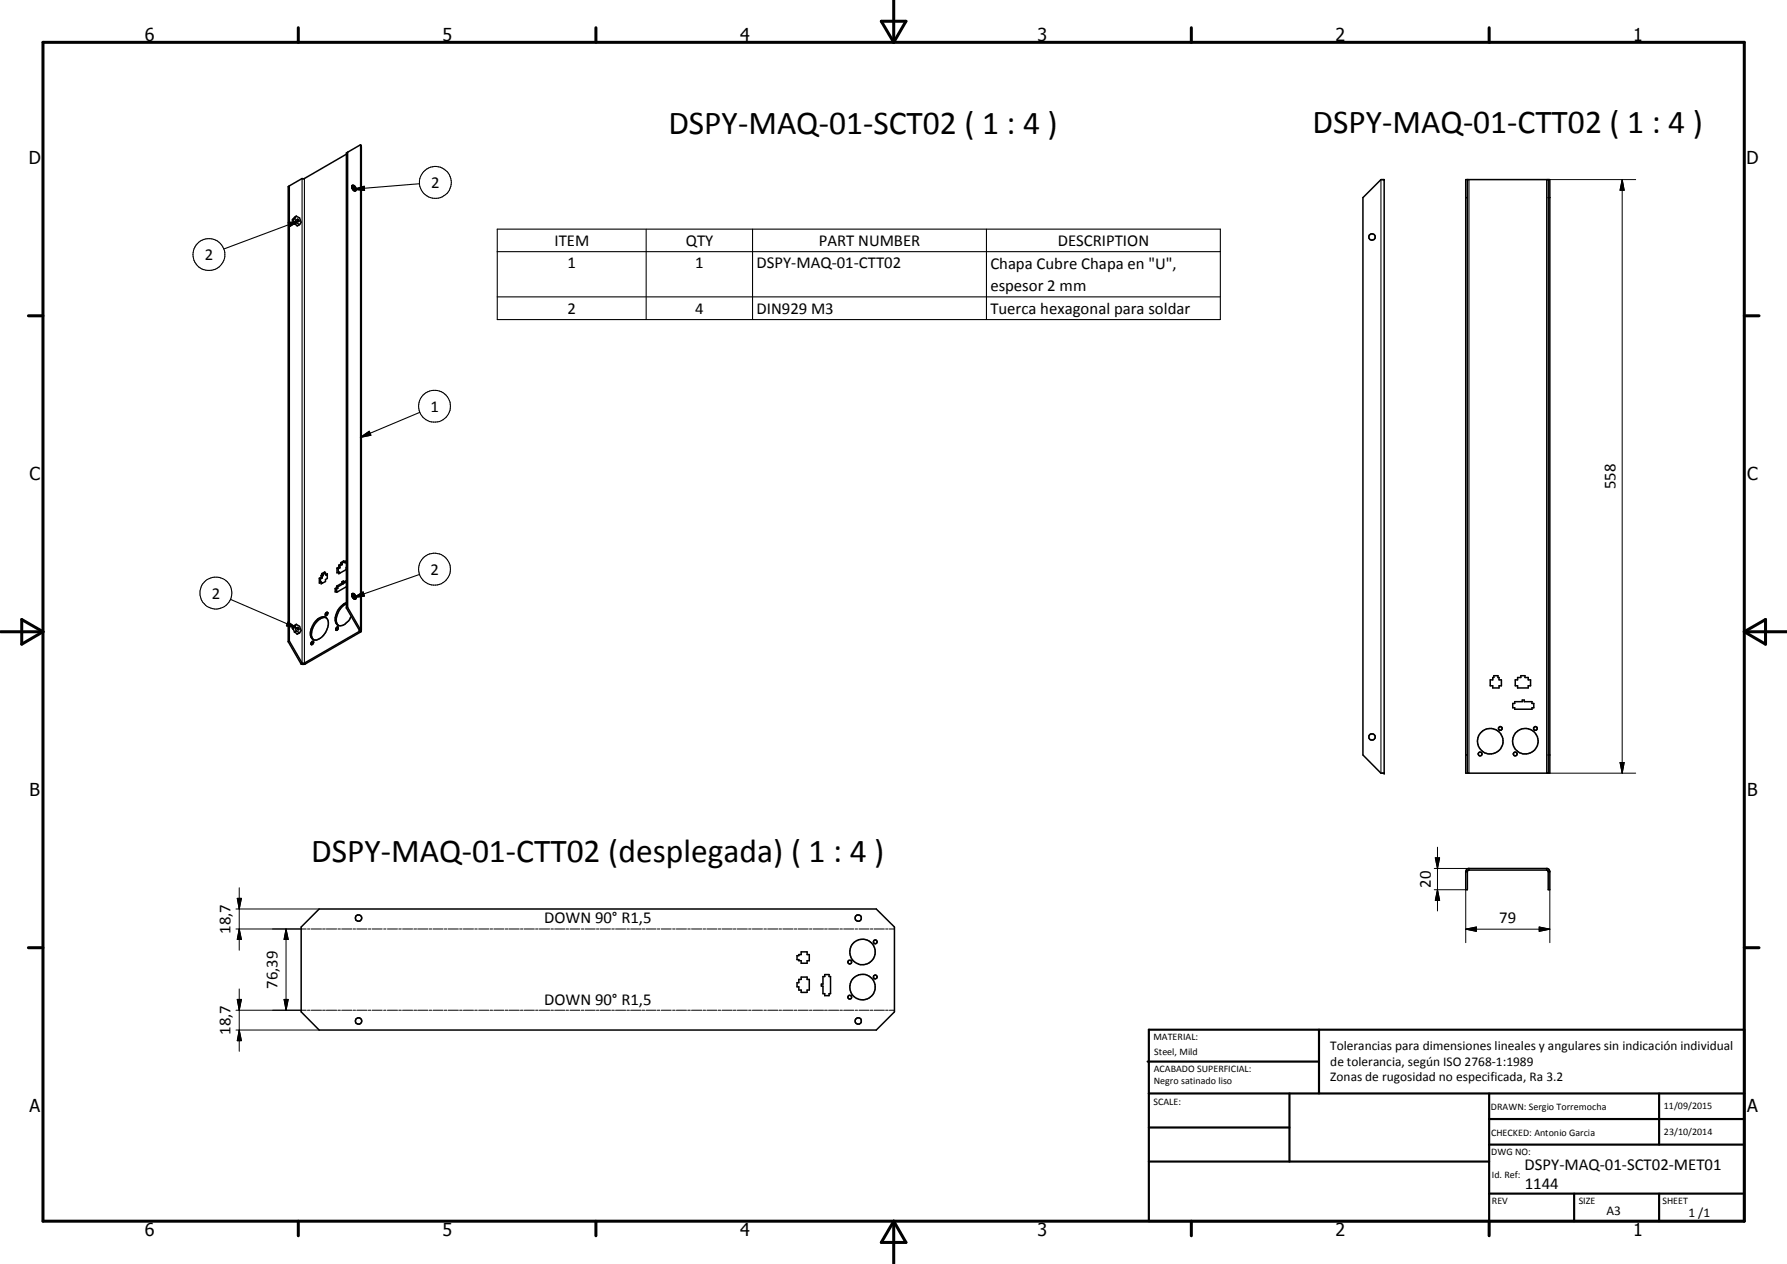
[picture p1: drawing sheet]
<svg xmlns="http://www.w3.org/2000/svg" width="420mm" height="297mm" viewBox="0 0 420 297" stroke-linecap="round" stroke-linejoin="round" font-family="sans-serif">
<g fill="none" stroke="#000" stroke-width=".35">
<path d="M81.4 36.2l-9.8 5.8h-.6l-3 1.7M81.7 35.8l-.3 .1v107M81.7 35.8l3-1.8 .2 .1 .1 114.2M81.7 35.8v106.9M68 43.7l-.2 .2v106.9M68 43.7v106.9M68.7 51.7l.2 .2M68.9 51.8v.1M68.9 51.8l.3 .8M69.2 52.6l.7 .5 .5-.3M69.3 51.4l-.6 .3M69.3 51.4l.4 .9"/>
<path d="M69.7 50.8l-1 .9M69.7 52.3l.7 .5M69.7 52.3l-.5 .3M69.7 50.8l.7 .4 .4 1-.4 .6M69.7 50.8l-.4 .6M69.8 51.6h.3l.2 .4h-.3zM82.7 43.9l.6 .3v.6M82.8 43.7l.3 .2a.81 .81 0 0 1 .3 1M82.8 44.2l.2-.1 .1 .1 .1 .3-.2 .1M83.3 44.8a.8 .8 0 0 1-.3-1.3 .81 .81 0 0 1 .7 .5 .81 .81 0 0 1-.2 .9h-.1M83.3 44.8l.1 .1M324.7 42.2h.7v139.5h-.7l-4.2-4.3v-131z"/>
<path d="M344.6 42.2h19.8v139.5h-19.8zM344.6 46.4h.4M345 42.2v139.5M364 46.4h.4M364 42.2v139.5M75.1 135.9v1.1l.4-.2M75.1 135.9l.2 .2M75.3 136.1v.8M75.5 136.8l.3 .3M75.5 135.2v.5M75.5 135.7l.3 .1M75.5 135.7l-.4 .2"/>
<path d="M75.5 135.2l.3 .2M75.7 135.1l.3 .2M75.7 135.1l-.2 .1M75.7 134.8l.3 .1M75.7 134.8v.3M75.8 135.4v.4M75.8 135.8l-.5 .3M76 135.3l-.2 .1M76 134.9v.4M76.4 134.7l.1-.1v.4M76.4 134.7l-.4 .2M76.4 134.7v-.3l-.7 .4"/>
<path d="M76.4 134.7l.1 .1M76.5 135l.5-.2v1.1l-.5 .3v.5l-1 .5v-.4M76.5 135l.5 .1M78.8 138.3v.8l.4-.2M78.8 138.3l.3 .1M79.1 138.4v.5M79.2 137.8v.3M79.2 138.9l.2 .2M79.2 138.1l.2 .2M79.2 138.1l-.4 .2M79.2 137.8l.2 .1M79.2 133.5v1.1l.5-.2"/>
<path d="M79.2 133.5l.3 .1M79.4 138.3l-.3 .1M79.4 137.9v.4M79.5 133.6v.9M79.7 134.4l.2 .3M79.7 132.8v.5M79.7 133.3l.2 .1M79.7 133.3l-.5 .2M79.7 132.8l.2 .2M79.9 133v.4M79.9 133.4l-.4 .2M80.2 132.5l.3 .2"/>
<path d="M80.2 132.5l-.5 .3M80.2 132.2l.3 .1M80.2 132.2v.3M80.4 137l.3 .2M80.4 137l-1.2 .8M80.4 136.7l.3 .2M80.4 136.7v.3M80.4 136.7l.4-.2v.3M80.5 132.7l-.6 .3M80.5 132.3v.4M80.7 137.2l-1.3 .7M80.7 136.9v.3"/>
<path d="M80.8 136.8l-.1 .1M80.8 132.1l-.3 .2M80.8 132.1v-.3l-.6 .4M80.8 132.1l.3 .1 .3-.1M81.4 133.9l-1.7 .9v-.4M81.4 131.8l-.6 .3M81.4 132.2v.1M81.4 132.2h.1M81.4 133.3v.1M81.4 137.9l-2.2 1.3v-.3M81.4 136.7l-.4 .3-.2-.2M81.4 136.4l-.6 .4"/>
<path d="M82.7 139.8a.66 .66 0 0 1 .6 1M82.8 139.6v.6l.5 .6M82.8 139.6l.1-.1a.89 .89 0 0 1 .7 1.3h-.3M82.8 139.6l.3 .2a.85 .85 0 0 1 .3 1M67.8 150.8l3 5.2M68 150.6l3 5.2M68 150.6l-.2 .2M68.7 147.6l.5 .9M69.2 148.5l.7 .5 .5-.3M69.3 147.3l-.6 .3M69.3 147.3l.4 1M69.7 146.7l-1 .9"/>
<path d="M69.7 148.3l.7 .4M69.7 148.3l-.5 .2M69.7 146.7l.7 .5 .4 1-.4 .5M69.7 146.7l-.4 .6M69.8 147.5l.2-.1 .2 .3 .1 .3h-.3zM71 155.8l-.2 .2M73.7 150.9l-.1-.2h-.2l-.3 .4v.3l.3 .1M73.7 150.9l-.1 .4-.2 .2M73.7 150.9l-.2 .1-.1 .5M74.2 146a1.79 1.79 0 0 1 2.6-.8 3.4 3.4 0 0 1-.9 4.3 2.04 2.04 0 0 1-2.4 .7l-.2-.2a3.6 3.6 0 0 1 .9-4zM76.7 145.2a2.9 2.9 0 0 0-2.8 1.6 2.85 2.85 0 0 0-.2 3.6M77.1 144l-.1-.1a.47 .47 0 0 0-.5 .2 .47 .47 0 0 0 0 .6h.2"/>
<path d="M77.1 144l-.4 .7M79.1 147.5l.2-.2 .2 .1v.3l-.3 .4-.3-.1zM79.5 147.5l-.3 .6M81.4 141.6a4.2 4.2 0 0 0-2.5 4.8 1.42 1.42 0 0 0 2.5 0l.5-.5 .7-1M81.4 141.9a4.2 4.2 0 0 0-2.2 4.7l.4 .4M81.4 142.9l3.1 5.2M81.7 142.7l3 5.3M81.7 142.7l-.3 .2M82.8 140.1v-.1a.29 .29 0 0 1 .3 .2 .29 .29 0 0 1-.1 .3M84.5 148.1v.3l-12.9 7.4h-.6M84.7 148l-.2 .1M84.7 148l.3 .3"/>
<path d="M85 148.3l-.3 .2-12.9 7.5-.3 .1-.7-.1M351.2 158.8h1v.4h.3v.6h.5v1.4h-.5v.5h-1.5v-.5h-.6v-1.4h.6v-.6h.2zM356.3 159.8h.5v-.6h.8v-.4h1v.4h.7v.6h.6v1.4h-.6v.5h-2.5v-.5h-.5zM344.6 177.4h.4M355.7 165.3h.4v-.4h1.8v-.4h.5v.4h1.8v.4h.4v1h-.4v.4h-4.1v-.4h-.4zM364 177.4h.4M70.8 217.8l4.2-4.2h131l4.3 4.2v20l-4.3 4.3h-131l-4.2-4.3zM344.6 204.9v4.2h.4v-4.2M344.6 204.9h.4M344.6 204.9l.2-.6 .4-.2h18.6l.4 .2 .2 .6M345 204.9l.3-.4h18.5l.2 .4M364 204.9v4.2h.4v-4.2"/>
<path d="M364 204.9h.4M187.4 224.6h.4v-.3h.6v-.6h1.4v.6h.5v1.5h-.5v.6h-1.4v-.6h-.6v-.3h-.4zM188.4 229.6h1.4v.6h.5v2.5h-.5v.5h-1.4v-.5h-.6v-.8h-.4v-1h.4v-.7h.6zM193.9 229h1v.5h.4v4h-.4v.5h-1v-.5h-.4v-1.8h-.4v-.4h.4v-1.8h.4z"/>
<circle cx="322.6" cy="55.7" r=".75"/>
<circle cx="322.6" cy="173.2" r=".76"/>
<circle cx="348" cy="177.2" r=".45"/>
<circle cx="350.4" cy="174.2" r="2.99"/>
<circle cx="352.8" cy="171.2" r=".44"/>
<circle cx="356.3" cy="177.2" r=".45"/>
<circle cx="358.6" cy="174.2" r="2.99"/>
<circle cx="361" cy="171.2" r=".44"/>
<circle cx="84.3" cy="215.7" r=".74"/>
<circle cx="201.8" cy="215.7" r=".74"/>
<circle cx="84.3" cy="239.9" r=".74"/>
<circle cx="199.8" cy="226.1" r=".44"/>
<circle cx="199.8" cy="234.3" r=".44"/>
<circle cx="201.8" cy="239.9" r=".75"/>
<circle cx="202.8" cy="232" r="3"/>
<circle cx="202.8" cy="223.7" r="2.98"/>
<circle cx="205.8" cy="221.3" r=".45"/>
<circle cx="205.8" cy="229.6" r=".45"/>
</g>
<g fill="none" stroke="#000" stroke-width=".25">
<path d="M84.7 34v114M67.8 52.3l2.5-.4-2.2 1.4zM70.3 51.9l-17.6 6.6M71 42v113.8M71.6 42v113.8M83.2 44.5l2.4-.7 .1 .9zM98.6 43.2l-15.4 1.3M116.9 53.8h170v21.3h-170zM116.9 59.1h170M151.9 53.8v21.3M176.9 53.8v21.3M231.9 53.8v21.3"/>
<path d="M324.7 42.2v139.5M345.4 42.2v139.5M363.6 42.2v139.5M116.9 69.8h170M98.7 96.9l-14 5.9M84.7 102.8l2.1-1.5 .4 1zM98.6 135l-15.4 5.4M54.2 140.8l15.6 6.8M67.7 146.2l2.1 1.4-2.5-.5zM83.2 140.4l2.2-1.3 .3 1zM84.5 148.1v.3M345.4 204.1v.4"/>
<path d="M363.6 204.1v.4"/>
<circle cx="49.1" cy="59.8" r="3.8"/>
<circle cx="102.4" cy="42.9" r="3.7"/>
<circle cx="102.2" cy="95.5" r="3.8"/>
<circle cx="50.7" cy="139.3" r="3.8"/>
<circle cx="102.2" cy="133.8" r="3.7"/>
</g>
<g fill="#000">
<circle cx="325.4" cy="42.2" r=".18"/>
<circle cx="325.4" cy="181.7" r=".18"/>
</g>
<g fill="none" stroke="#000" stroke-width=".24">
<path d="M363.6 42.2h21M381.4 42.2l.5 2.5h-1zM381.4 42.2v139.5M380.9 179.2h1l-.5 2.5zM338 199.1v15M363.6 181.7h21M55.5 218.3h16.5M55.5 213.6h19.5M55.8 211.1h1l-.6 2.5zM56.2 218.3l.6 2.5h-1zM56.2 208.6v14.7M67.3 218.3l.5 2.5h-1z"/>
<path d="M67.3 218.3v19.1M72.3 218.3h.6M73.2 218.3h2.4M75.8 218.3h.7M76.7 218.3h2.5M79.4 218.3h.6M80.3 218.3h2.4M83 218.3h.6M83.9 218.3h2.4M86.6 218.3h.6M87.5 218.3h2.4M90.2 218.3h.6"/>
<path d="M91.1 218.3h2.4M93.8 218.3h.5M94.6 218.3h2.4M97.3 218.3h.6M98.2 218.3h2.4M100.9 218.3h.6M101.8 218.3h2.4M104.5 218.3h.6M105.4 218.3h2.4M108.1 218.3h.6M109 218.3h2.3M111.6 218.3h.6"/>
<path d="M112.6 218.3h2.3M115.2 218.3h.6M116.1 218.3h2.4M118.8 218.3h.6M119.7 218.3h2.4M122.4 218.3h.6M123.3 218.3h2.3M125.9 218.3h.6M126.8 218.3h2.4M129.5 218.3h.6M130.4 218.3h2.4M133.1 218.3h.6"/>
<path d="M134 218.3h2.3M136.7 218.3h.6M137.6 218.3h2.3M140.2 218.3h.6M141.1 218.3h2.4M143.8 218.3h.6M144.7 218.3h2.4M147.4 218.3h.6M148.3 218.3h2.4M150.9 218.3h.7M151.9 218.3h2.4M154.5 218.3h.6"/>
<path d="M155.5 218.3h2.3M158.1 218.3h.6M159 218.3h2.4M161.7 218.3h.6M162.6 218.3h2.4M165.3 218.3h.6M166.2 218.3h2.4M168.9 218.3h.5M169.7 218.3h2.5M172.4 218.3h.6M173.3 218.3h2.4M176 218.3h.6"/>
<path d="M176.9 218.3h2.4M179.6 218.3h.6M180.5 218.3h2.4M183.2 218.3h.6M184.1 218.3h2.4M186.8 218.3h.6M187.7 218.3h2.3M190.3 218.3h.6M191.2 218.3h2.4M193.9 218.3h.6M194.8 218.3h2.4M197.5 218.3h.6"/>
<path d="M198.4 218.3h2.3M201.1 218.3h.5M202 218.3h2.3M204.6 218.3h.6M205.5 218.3h2.4M208.2 218.3h.6M209.1 218.3h1.2M337.2 209.1h7.4v12.4M337.2 204.1h8.2M337.5 201.6h1l-.5 2.5zM338 209.1l.5 2.5h-1zM344.6 218.4l2.5-.6v1.1z"/>
<path d="M344.6 218.4h19.8M361.9 217.8l2.5 .6-2.5 .5zM364.4 209.1v12.4M55.5 237.4h16.5M55.8 234.9h1l-.6 2.5zM56.2 232.4v14.7M66.8 234.9h1l-.5 2.5zM72.3 237.4h.6M73.2 237.4h2.4M75.8 237.4h.7M76.7 237.4h2.5M79.4 237.4h.6"/>
<path d="M80.3 237.4h2.4M83 237.4h.6M83.9 237.4h2.4M86.6 237.4h.6M87.5 237.4h2.4M90.2 237.4h.6M91.1 237.4h2.4M93.8 237.4h.5M94.6 237.4h2.4M97.3 237.4h.6M98.2 237.4h2.4M100.9 237.4h.6"/>
<path d="M101.8 237.4h2.4M104.5 237.4h.6M105.4 237.4h2.4M108.1 237.4h.6M109 237.4h2.3M111.6 237.4h.6M112.6 237.4h2.3M115.2 237.4h.6M116.1 237.4h2.4M118.8 237.4h.6M119.7 237.4h2.4M122.4 237.4h.6"/>
<path d="M123.3 237.4h2.3M125.9 237.4h.6M126.8 237.4h2.4M129.5 237.4h.6M130.4 237.4h2.4M133.1 237.4h.6M134 237.4h2.3M136.7 237.4h.6M137.6 237.4h2.3M140.2 237.4h.6M141.1 237.4h2.4M143.8 237.4h.6"/>
<path d="M144.7 237.4h2.4M147.4 237.4h.6M148.3 237.4h2.4M150.9 237.4h.7M151.9 237.4h2.4M154.5 237.4h.6M155.5 237.4h2.3M158.1 237.4h.6M159 237.4h2.4M161.7 237.4h.6M162.6 237.4h2.4M165.3 237.4h.6"/>
<path d="M166.2 237.4h2.4M168.9 237.4h.5M169.7 237.4h2.5M172.4 237.4h.6M173.3 237.4h2.4M176 237.4h.6M176.9 237.4h2.4M179.6 237.4h.6M180.5 237.4h2.4M183.2 237.4h.6M184.1 237.4h2.4M186.8 237.4h.6"/>
<path d="M187.7 237.4h2.3M190.3 237.4h.6M191.2 237.4h2.4M193.9 237.4h.6M194.8 237.4h2.4M197.5 237.4h.6M198.4 237.4h2.3M201.1 237.4h.5M202 237.4h2.3M204.6 237.4h.6M205.5 237.4h2.4M208.2 237.4h.6"/>
<path d="M209.1 237.4h1.2M55.5 242.1h19.5M56.2 242.1l.6 2.5h-1z"/>
</g>
<g fill="none" stroke="#000" stroke-width=".71">
<path d="M10.1 9.9h400v277.1h-400zM70.1 6.5v3.4M140.1 6.5v3.4M207.2 5h5.8l-2.9 4.9zM210.1 0v9.9M280.1 6.5v3.4M350.1 6.5v3.4M6.7 74.2h3.4M410.1 74.2h3.5M.1 148.5h10M5.1 145.6l5 2.9-5 2.9zM410.1 148.5h10"/>
<path d="M410.1 148.5l5-2.9v5.8zM6.7 222.7h3.4M410.1 222.7h3.5M70.1 287v3.4M140.1 287v3.4M210.1 287v10M210.1 287l2.9 5h-5.8zM280.1 287v3.4M350.1 287v3.4"/>
</g>
<g fill="none" stroke="#000" stroke-width=".51">
<path d="M269.8 249.5h40.3M270.1 242h140v45h-140zM270.1 257h140M303.2 257v16M310.1 242v15M350.1 257v30M390.1 257v12M270.1 265h33.1M270.1 273h80M350.1 269h60M350.1 263h60M350.1 280.5h60"/>
<path d="M370.1 280.5v6.5M390.1 280.5v6.5"/>
</g>
<g fill="#000">
<path d="M67.8 52.3l2.5-.4-2.2 1.4zM83.2 44.5l2.4-.7 .1 .9zM381.4 42.2l.5 2.5h-1zM84.7 102.8l2.1-1.5 .4 1zM83.2 140.4l2.2-1.3 .3 1zM67.7 146.2l2.1 1.4-2.5-.5zM380.9 179.2h1l-.5 2.5zM55.8 211.1h1l-.6 2.5zM337.5 201.6h1l-.5 2.5zM338 209.1l.5 2.5h-1zM344.6 218.4l2.5-.6v1.1zM361.9 217.8l2.5 .6-2.5 .5z"/>
<path d="M55.8 234.9h1l-.6 2.5zM56.2 218.3l.6 2.5h-1zM66.8 234.9h1l-.5 2.5zM67.3 218.3l.5 2.5h-1zM56.2 242.1l.6 2.5h-1z"/>
</g>
<g font-size="7.9">
<text x="157.2" y="31.6">DSPY-MAQ-01-SCT02 ( 1 : 4 )</text>
<text x="308.6" y="31.2">DSPY-MAQ-01-CTT02 ( 1 : 4 )</text>
<text x="73.2" y="202.5">DSPY-MAQ-01-CTT02 (desplegada) ( 1 : 4 )</text>
</g>
<g font-size="4.2">
<text x="34" y="9.6">6</text>
<text x="104" y="9.6">5</text>
<text x="174" y="9.6">4</text>
<text x="244" y="9.6">3</text>
<text x="314" y="9.6">2</text>
<text x="384" y="9.6">1</text>
<text x="6.8" y="38.7">D</text>
<text x="410.6" y="38.7">D</text>
<text x="7" y="112.9">C</text>
<text x="410.8" y="112.9">C</text>
<text x="7" y="187.1">B</text>
<text x="410.8" y="187.1">B</text>
<text x="7" y="261.4">A</text>
<text x="410.8" y="261.4">A</text>
<text x="34" y="290.4">6</text>
<text x="104" y="290.4">5</text>
<text x="174" y="290.4">4</text>
<text x="244" y="290.4">3</text>
<text x="314" y="290.4">2</text>
<text x="384" y="290.4">1</text>
</g>
<g font-size="3.9">
<text x="101.4" y="44.2">2</text>
<text x="130.4" y="57.7">ITEM</text>
<text x="161.2" y="57.8">QTY</text>
<text x="192.5" y="57.7">PART NUMBER</text>
<text x="248.7" y="57.8">DESCRIPTION</text>
<text x="48.2" y="61.1">2</text>
<text x="133.5" y="63.1">1</text>
<text x="163.5" y="63.1">1</text>
<text x="177.9" y="63.1">DSPY-MAQ-01-CTT02</text>
<text x="232.9" y="63.2">Chapa Cubre Chapa en &quot;U&quot;,</text>
<text x="232.9" y="68.5">espesor 2 mm</text>
<text x="133.5" y="73.7">2</text>
<text x="163.5" y="73.7">4</text>
<text x="177.9" y="73.7">DIN929 M3</text>
<text x="232.9" y="73.8">Tuerca hexagonal para soldar</text>
<text x="101.2" y="96.7">1</text>
<text x="379.8" y="115" transform="rotate(-90 379.8 115)">558</text>
<text x="101.2" y="135">2</text>
<text x="49.8" y="140.7">2</text>
<text x="336.4" y="208.6" transform="rotate(-90 336.4 208.6)">20</text>
<text x="54.2" y="219.5" transform="rotate(-90 54.2 219.5)">18,7</text>
<text x="127.9" y="217">DOWN 90° R1,5</text>
<text x="352.5" y="216.8">79</text>
<text x="65.2" y="232.3" transform="rotate(-90 65.2 232.3)">76,39</text>
<text x="127.9" y="236.1">DOWN 90° R1,5</text>
<text x="54.2" y="243.2" transform="rotate(-90 54.2 243.2)">18,7</text>
<text x="358.5" y="275">DSPY-MAQ-01-SCT02-MET01</text>
<text x="358.5" y="279.4">1144</text>
</g>
<g font-size="3.1">
<text x="312.7" y="246.8">Tolerancias para dimensiones lineales y angulares sin indicación individual</text>
<text x="312.7" y="250.4">de tolerancia, según ISO 2768-1:1989</text>
<text x="312.7" y="254">Zonas de rugosidad no especificada, Ra 3.2</text>
<text x="377.7" y="285.6">A3</text>
<text x="397" y="285.9">1 /1</text>
</g>
<g font-size="2.4">
<text x="271.2" y="244.4">MATERIAL:</text>
<text x="271.3" y="252">ACABADO SUPERFICIAL:</text>
<text x="271.4" y="247.9">Steel, Mild</text>
<text x="271.3" y="254.6">Negro satinado liso</text>
<text x="271.2" y="259.7">SCALE:</text>
<text x="350.6" y="260.8">DRAWN: Sergio Torremocha</text>
<text x="391.2" y="260.6">11/09/2015</text>
<text x="350.6" y="267">CHECKED: Antonio Garcia</text>
<text x="391.2" y="266.7">23/10/2014</text>
<text x="350.6" y="271.4">DWG NO:</text>
<text x="350.8" y="276.9">Id. Ref:</text>
<text x="350.8" y="282.8">REV</text>
<text x="371.2" y="282.9">SIZE</text>
<text x="390.9" y="282.9">SHEET</text>
</g>
</svg>
